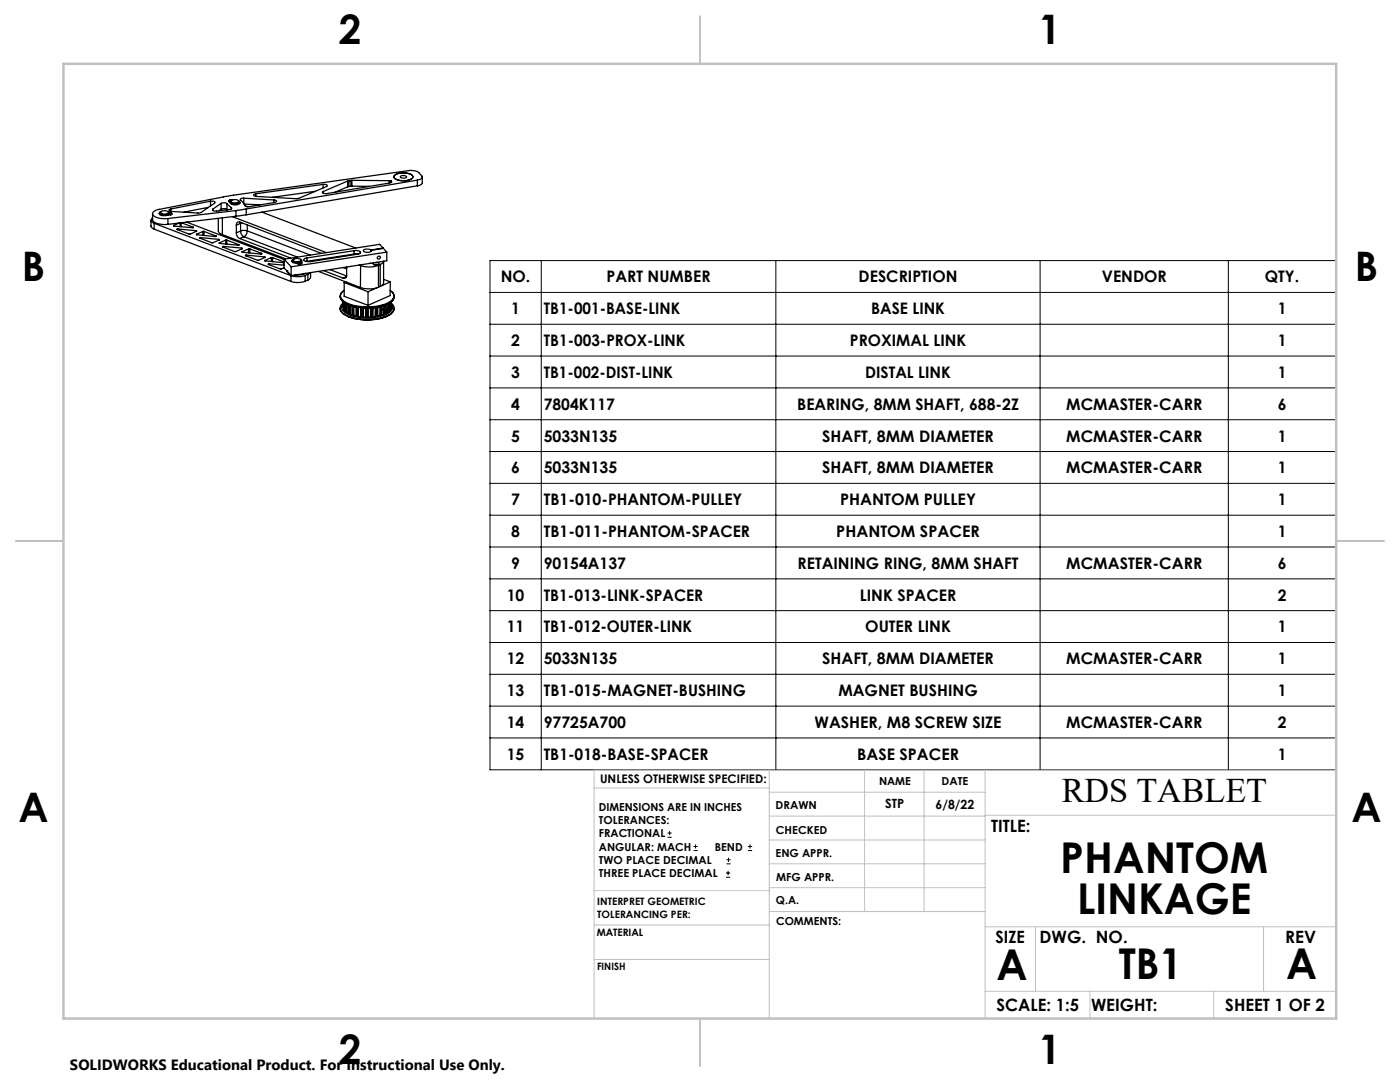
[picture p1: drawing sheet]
<svg xmlns="http://www.w3.org/2000/svg" width="279mm" height="216mm" viewBox="0 0 279 216" stroke-linecap="round" stroke-linejoin="round" font-family="sans-serif">
<g fill="none" stroke="#000" stroke-width=".2">
<path d="M97.8 52h168.8v101.6h-168.8zM97.8 58.3h168.8M108 52v101.6M154.8 52v101.6M207.6 52v101.6M245.1 52v101.6M97.8 64.7h168.8M97.8 71h168.8M97.8 77.4h168.8M97.8 83.7h168.8M97.8 90.1h168.8M97.8 96.4h168.8"/>
<path d="M97.8 102.8h168.8M97.8 109.1h168.8M97.8 115.5h168.8M97.8 121.8h168.8M97.8 128.2h168.8M97.8 134.5h168.8M97.8 140.9h168.8M97.8 147.2h168.8M133.2 167.1h.9M133.2 166.2h.9M133.6 165.8v.9M138.4 169.7h.8"/>
<path d="M138.4 168.9h.8M138.8 168.5v.8M144.9 175h.8M144.9 174.2h.8M145 172.4h.8M145 171.6h.8M145.3 173.8v.8M145.4 171.1v.9M149.3 169.7h.8M149.3 168.9h.8M149.7 168.5v.8"/>
</g>
<g fill="none" stroke="#c0c0c0" stroke-width=".2">
<path d="M118.6 157.2h34.9M153.5 153.7v49.5M153.5 158.1h43.1M172.5 153.7v28.2M184.4 153.7v28.2M196.6 153.7v49.5M266.7 153.7h-148.1v49.5M118.6 177.7h35M153.5 167.6h43.1M153.5 162.8h43.1M153.5 172.4h43.1M153.5 177.1h43.1"/>
<path d="M196.6 162.7h70.1M118.6 191.5h34.9M118.6 184.6h35M153.6 181.9h43M196.6 197.8h70.1M196.6 184.9h70.1M206.7 184.9v12.9M217.5 197.8v5.4M242.2 197.8v5.4M252.2 184.9v12.9"/>
</g>
<path d="M139.7 3.2v9.5M3.1 107.9h9.6M266.7 107.9h9.5M139.7 203.2v9.6" fill="none" stroke="#c0c0c0" stroke-width=".25"/>
<path d="M12.7 12.7h254v190.5h-254z" fill="none" stroke="#c0c0c0" stroke-width=".5"/>
<g fill="none" stroke="#000" stroke-width=".25">
<path d="M45.9 39.9l.1 .1M45.9 39.9v.1M46 40h.2M46 40v.1M46.4 39.9h-.5M48.6 39.5l-.7 .3 .7 .8a.84 .84 0 0 0 1.2 .6l5-.8 .4-.2-.1-.2-.5-.1M48.6 39.5l6 .4M48.6 39.5v1.1M51 38.7v.5M54.6 39.9v.5M62.9 38.2l-8.6 1.2M64.5 36.8h.6l.2 .3-5.9 2.6-8.2-.5-.5-.1v-.3l.3-.1"/>
<path d="M64.5 36.8l-13.5 1.9M64.5 36.8v.7M64.5 38.2v.4M69.4 37.3l-2.5 1M69.4 36.1l-4.9 2.1M69.4 36.1v1.2M69.6 36.1h-.2M69.6 37.2l-.2 .1M69.6 36.1v1.1M70 36l-.4 .1M70 36v1.2M70 37.2h-.4"/>
<path d="M70.2 36h-.2M70.2 37.1l-.2 .1M70.2 36v1.1M70.2 36l7.5 .1M70.2 37.1l3.5 .1M77.7 36.1h.4M77.7 36.1v.4M78.1 36.1l.1 .2-.4 .2-12.8 2.2-.7-.2 .2-.3M78.1 36.1v.3M78.8 35a3.4 3.4 0 0 1 3.5 0l.1 .3a1.84 1.84 0 0 1-1.9 .8 1.73 1.73 0 0 1-1.9-.8zM78.8 35a3.5 3.5 0 0 1 3.5 0l.1 .3a2.43 2.43 0 0 1-2.7 .7l-1-.4a.36 .36 0 0 1 .1-.6zM80 35.1a.81 .81 0 0 1 1.1 .2 .86 .86 0 0 1-1.2-.1z"/>
<path d="M83.3 35.9l.8-.3 .2-.3-.1-.2a1.87 1.87 0 0 0-1.2-1l-1.4-.1-35.7 5.1-14.8 2.8a.71 .71 0 0 0-.7 .8 .71 .71 0 0 0 .8 .7l.7 .2h1.6M83.3 35.9l-34.2 5.8M83.3 35.9v1.2M83.3 37.1l-34.2 5.8M84.3 35.3l-.1 1.3-.2 .3-.7 .2M30.1 44l.1 1.3 .6 .4M30.4 43.5l-.2 .3a.58 .58 0 0 0 .6 .8M30.4 42.7v1.1a1.79 1.79 0 0 0 1.8 1h1.3M30.8 44.6l27.3 10.4M30.8 44.6v1.1M30.8 45.7l27.3 10.5M31.8 42.5v.2a1.3 1.3 0 0 0 1.7 .2"/>
<path d="M32 42.3a1.07 1.07 0 0 1 1.6 .2 1.11 1.11 0 0 1-1.6-.2zM32 42.4a1 1 0 0 0 1.6 .2l.1-.2M32.2 42.2l-.4 .3a1.26 1.26 0 0 0 1.7 .3M33.5 42.8h.1M33.5 42.9h.1M33.5 42.8v.1M33.5 43.6v1.2M33.6 42.8v.1M33.6 42.3l.5 .1 .1 .2M33.6 42.5h.2M33.8 42.5h.2M33.8 42.5l.2 .1"/>
<path d="M33.8 42.5v.1M34 42.5l.2 .1M34 42.5v.1M34 42.7l-.4 .1M34 42.7v.2M34 42.9h-.4M34.1 41.7v.5M34.1 42.7h-.1M34.1 42.8l-.1 .1M34.1 42.7v.1M34.2 42.6l-.1 .1M34.2 42.7l-.1 .1"/>
<path d="M34.2 42.7h.1M34.2 42.5v.2M34.7 45v.1l3.7 .3 .2-.1M34.7 45v.1M35.5 45.7l-.2 .1 2.4 .9 1.6-.6-.2-.1M35.5 45.7l3.6 .3M35.5 45.7v.2M35.8 44.5l-1.1 .5M35.9 44.5v.7M36.2 45.2v-.8l2.4 .9M37.2 44.3l19.5 7.5M38.6 45.3v.1"/>
<path d="M39.1 46v.2M39.2 46.7l.1 .1 3.7 .4 .1-.1M39.2 46.7v.1M40 47.4l-.2 .1 2.5 1 1.5-.7h-.1M40 47.4l3.7 .4M40 47.4v.2M40.5 46.2h.2M40.5 46.2l-1.3 .5M40.5 46.2v.8M40.7 46.2l2.4 .9M40.7 46.2v.8M41.6 41.4l-4.9 .9"/>
<path d="M42 40.1h.6l.3 .3-3.1 2.1-5.5-.3-.5-.1-.1-.2 .4-.2M42 40.1l-7.9 1.6M42 40.1v1M42.5 41.7v.3M43.1 47.1v.1M43.6 43.6v2.5l.3 .4 .5 .3M43.7 47.8v.1M43.7 42v.1M43.8 48.5v.1l3.7 .3 .2-.1M43.8 48.5v.1M44.1 40.6l.8-.1 .4 .1M44.1 41.7h.1a.94 .94 0 0 1 1.1 .2"/>
<path d="M44.1 40.6l-1.6 1.1M44.1 40.6v1.1M44.1 41.7l-.4 .4M44.4 46.8l12.6 4.8M44.4 43.5v3.3M44.6 49.2h-.2l2.4 1 1.5-.6-.1-.1M44.6 49.2l3.6 .3M44.6 49.2v.1M45 47.9h.3M45 47.9l-1.2 .6M45 47.9v.8M45.3 41.8v.1z"/>
<path d="M45.3 47.9l2.4 .9M45.3 47.9v.8M45.3 40.6l.9 .8M45.3 40.6v1.3M45.7 40h.1M45.6 40l.1 .2M45.7 40.1l.2 .2M45.7 40.1v.1M45.7 40.2l.2 .2M45.9 40.3l.1 .2a1.36 1.36 0 0 0 1.9 0v-.1M45.9 40.3h.1M45.9 40.4h.1"/>
<path d="M46 40h-.3M46 40l.1 .1M46.1 40.1a1.15 1.15 0 0 1 1.6 .1 1.03 1.03 0 0 1-1.6-.1zM46.1 40.1a.83 .83 0 0 0 1.2 .5l.3-.1 .1-.4M46.2 41.4a.28 .28 0 0 1-.1 .4 .28 .28 0 0 1-.3 0l-3 .3-.4-.2 .1-.2M46.2 41.4v.3M46.4 43.3l18.8 7.1M47.1 42l-13.6 1.6M47.1 42v1.1M47.1 43.1l-13.6 1.7M47.2 44.9a.54 .54 0 0 1 .7-.6l16.2 6.3M47.2 46.5a1.13 1.13 0 0 0 .6 1.1"/>
<path d="M47.2 44.9v1.6M47.6 40.1l.3 .2a1.22 1.22 0 0 1-1.9 0M47.7 48.8v.1M47.8 47.6l10.2 3.9M48 46.1a1.23 1.23 0 0 0 .7 1.1M48 46.1l-.8 .4M48 44.4v1.7M48.2 49.5v.2M48.3 44.5l-1.1 .4M48.3 50.2l3.8 .5 .1-.1M48.3 50.2v.1M48.7 47.2l-.9 .4"/>
<path d="M48.7 47.2l10.6 4.1M48.7 40.7l3.2 .2M48.9 41l.6 .3M49.1 50.9l-.1 .1 2.4 .9 1.5-.5-.1-.1M49.1 41.7l-2 .3M49.1 42.9l-2 .2M49.1 50.9l3.7 .4M49.1 41.7v1.2M49.1 50.9v.2M49.4 46.1a1.42 1.42 0 0 1-.7 1.1M49.4 46.1l-.9-.1-.5 .1M49.4 46.1l12.5 4.8"/>
<path d="M49.4 44.9v1.2M49.6 49.7h.2M49.6 49.7l-1.3 .5M49.6 49.7v.7M49.8 49.7l2.4 .9M49.8 49.7v.7M52.2 50.6v.1M52.3 42.3l18.7 7.2M52.8 51.3v.1M52.9 52v.1l3.8 .3M52.9 52h.1M53.7 52.6l-.2 .1 2.5 1 .7-.3"/>
<path d="M53.7 52.6l3 .3M53.7 52.6v.2M54.2 51.4h.2M54.2 51.4l-1.3 .6M54.2 51.4v.8M54.4 51.4l2.3 .9M54.4 51.4v.8M56.7 51.7l1.4 1.5M56.7 51.7v1.7M56.7 53.4l1.4 1.6M57.3 54.1h.1M57.3 54.1l.4 .5"/>
<path d="M58.1 55v1.2M58.1 53.2v1.8M58.3 52l.2 .4 .7 .1M58.5 51.9a.84 .84 0 0 0 1.3 .3l.3-.1v-.2M58.5 51.8a1.1 1.1 0 0 1 1.6 .2 1.24 1.24 0 0 1-1.6-.1zM58.7 51.6l-.3 .2-.1 .3 .9 .3M59.2 52.4h.1M59.2 52.5v.1M59.2 52.4v.1M59.2 52.4l.3 .2M59.2 52.4v.2M59.2 52.6l.3 .1"/>
<path d="M59.5 52.6h.2M59.5 52.7h.2M59.5 52.6v.1M59.7 52.3v.1M59.7 52.6v.1M59.7 52.4l.2 .1M59.7 52.4v.1M59.9 52.5h.1M59.9 52.5l-.2 .1M59.9 52.7h-.2M59.9 52.5v.2M59.9 52.6v.1"/>
<path d="M60 51.8l.2 .2-.1 .2M60.1 52.2h.1M60.1 52.2l.1 .2M60.1 52.5h-.2M60.1 52.6l-.2 .1M60.1 52.5v.1M60.1 52.5h.1M60.2 52l-.1 .3M60.2 52.4l-.1 .2M60.9 56.1a4.4 4.4 0 0 1-2.8 .1M60.9 55a4.6 4.6 0 0 1-2.8 0M60.9 54.5l-.8 .3-1.3 .1"/>
<path d="M60.9 55v1.1M61.2 52.1l-.1 .1M61.2 51.5v.6M61.5 54.7l-.6 .3M61.5 54.7v1.2M61.5 55.9l-.6 .2M61.9 54.4l-.4 .3M62 54.4l-.1 1.1-.4 .4M63.5 54.2l8.4 3.2M64.5 54l4 1.5M65.8 53.8l3.4 1.3M67.9 59.1a1.84 1.84 0 0 0 1.5 1.6 10.4 10.4 0 0 0 8.8-.6l.4-.4 .1-.6"/>
<path d="M68.2 59.9a6.9 6.9 0 0 0 4.9 1.6 7 7 0 0 0 5.3-1.6M68.4 53.4l.8 .3M68.5 58.1a1.2 1.2 0 0 0-.6 1.1 1.2 1.2 0 0 0 .8 1.1 10.5 10.5 0 0 0 9.2 0 1.21 1.21 0 0 0 .8-1 1.21 1.21 0 0 0-.6-1.2M68.7 57.9a1.24 1.24 0 0 0-.7 1.3 1.24 1.24 0 0 0 .9 1.1 10.5 10.5 0 0 0 8.9 0 1.23 1.23 0 0 0 .8-1.2 1.23 1.23 0 0 0-.7-1.1M68.7 56.4v2.7l4.7 1.8M68.7 56.4l4.7 1.8M69 56.2l-.3 .2M69.1 55.2l-.6 .3M69.2 53.3v1.6a.53 .53 0 0 1-.7 .6M70.7 50h.5l.7 .2M70.7 50.7h.8M70.7 50v.7"/>
<path d="M70.7 50l-9.5 1.5M70.7 50.7l-9.5 1.4M71.7 52.9l.3 .1M71.9 50.2a.41 .41 0 0 1-.1 .5 .41 .41 0 0 1-.5 0l-9.8 1.5a.7 .7 0 0 1-.9-.4l.6-.3M71.9 50.2v.3M72 53l-.1 4.4M73.4 58.2v2.7M74 49.9a1.28 1.28 0 0 0-1.5 .1 1.2 1.2 0 0 0 1.6 .1v-.1M74 49.9v.3M74 52.5l-.3 .1M74.1 50l2.4-.4 .7 .7M74.1 50v.1"/>
<path d="M74.7 52.8l.2-.1 .5 .1M75.1 52.4l.6 .1a.75 .75 0 0 1-1.3 .1l.2-.2M75.1 57.5l-1.7 .7M75.5 53a5.3 5.3 0 0 1-3.5 0M75.5 57.3a5.4 5.4 0 0 1-3.6 .1M75.5 53v4.3M75.9 52.8l.5-.3 .2-.4v4.4l-.2 .4-.5 .2M75.9 52.8l-.4 .2M75.9 52.8v4.3M75.9 57.1l-.4 .2M76.4 49.5l-.6-.7-19.1 2.9M76.4 49.5l-2.4 .4"/>
<path d="M76.4 49.5v.1M76.6 55.7l1.3 .5M77.2 50.3l-19.1 2.9M77.2 50.3v1.7l-19.1 3M77.9 56.2v2.8l-4.5 1.9M77.9 56.2l-1.7 .8M67.9 61.5a2.39 2.39 0 0 0 2.2 1.9 10.5 10.5 0 0 0 7.9-.7l.5-.5 .2-.7M68.5 60.4l-.3 .3M68.5 61.3v.1M68.5 60.6a1.1 1.1 0 0 0 .4 1.8 9.7 9.7 0 0 0 8.9-.1 1.06 1.06 0 0 0 .2-1.7M68.5 60.3v1.1M68.5 61.4h.1"/>
<path d="M68.6 60.3l.1 1.5M68.7 61.8h.1M68.7 60.4v1.4M68.8 60.5v1.6l.2 .1M69 62.2h.3M69 60.6v1.6M69.3 60.7v1.7l.2 .1M69.5 60.8v1.7M69.8 62.5h-.3M69.8 62.5h.1M69.8 60.9v1.6M69.9 61v1.7l.3 .1"/>
<path d="M70.2 61.1v1.7M70.5 62.8h-.3M70.5 62.8h.1M70.5 61.1v1.7M70.6 61.2v1.8l.4 .1M71 61.3v1.8M71.3 63l-.3 .1M71.3 63h.2M71.3 61.3v1.7M71.5 61.3v1.8l.5 .1M72 61.4v1.8M72.1 63.1l-.1 .1"/>
<path d="M72.1 63.1h.3M72.1 61.4v1.7M72.4 63.1l.1 .2M72.4 61.5v1.6M72.5 63.3h.5M72.5 61.5v1.8M73 61.5v1.8M73.1 63.2h.2M73.1 63.2l-.1 .1M73.1 61.5v1.7M73.3 63.2l.2 .1M73.3 61.5v1.7"/>
<path d="M73.5 63.3h.4M73.5 61.5v1.8M73.9 61.5v1.8M74 63.2l-.1 .1M74 61.5v1.7M74.3 63.1l-.3 .1M74.3 63.1l.1 .2M74.3 61.5v1.6M74.5 61.4l-.1 1.9M74.9 63.2l-.5 .1M74.9 63.1v.1M74.9 63.1v-1.7v1.8"/>
<path d="M75.2 63l-.3 .1M75.2 63l.2 .1M75.2 61.3v1.7M75.4 61.3v1.8M75.8 61.2v1.8l-.4 .1M76 62.8l-.2 .1M76 62.8l.2 .1M76 61.2v1.6M76.2 61.1v1.8M76.6 61.5l-.1 .2 .1 1.1-.4 .1M76.6 61.3l-.1 .5M76.6 61.5h.1"/>
<path d="M76.6 61v.5M76.6 61.5l-.1 .2M76.7 61.2v.3M76.7 61.2l.2 .1M76.7 61.9l-.1 .1M76.7 61v.2M76.7 61.9v.6M76.7 62.5l-.1 .1M76.7 62.5l.2 .1M76.9 61.3v.6M76.9 61.9h-.2M76.9 60.9v.4"/>
<path d="M76.9 61.9v.7M77.2 60.7v1.7l-.3 .2M77.2 62.3h.3M77.5 60.6v1.7M77.7 60.5v1.6l-.2 .2M77.7 61.9h.2M77.9 60.4v1.5M78 60.3l-.1 1.6M78 61.5h.1M78 60.5a1.2 1.2 0 0 1 .7 1.1 1.2 1.2 0 0 1-.8 1.1 10.5 10.5 0 0 1-9.2-.1 1.16 1.16 0 0 1-.5-1.9M78 62.6a9.2 9.2 0 0 1-6.8 1.1l-1.7-.5M78 61.3v.2"/>
<path d="M78 60.3v1.2"/>
<circle cx="75.6" cy="51.4" r=".31"/>
</g>
<g font-size="8.5">
<text x="211.6" y="174.2">PHANTOM</text>
<text x="215" y="182.3">LINKAGE</text>
<text x="198.9" y="195.5">A</text>
<text x="223.3" y="195.4">TB1</text>
<text x="256.7" y="195.4">A</text>
</g>
<g font-size="8.1">
<text x="67.6" y="8.9">2</text>
<text x="207.3" y="8.9">1</text>
<text x="4.4" y="56.1">B</text>
<text x="270.4" y="56.1">B</text>
<text x="3.7" y="164.1">A</text>
<text x="269.7" y="164.1">A</text>
<text x="67.6" y="212.4">2</text>
<text x="207.3" y="212.4">1</text>
</g>
<text font-size="6.9" x="211.9" y="160.1">RDS TABLET</text>
<g font-size="3.4">
<text x="197.8" y="166">TITLE:</text>
<text x="198.7" y="188.1">SIZE</text>
<text x="207.5" y="188.1">DWG. NO.</text>
<text x="256.5" y="188.2">REV</text>
<text x="198.8" y="201.7">SCALE: 1:5</text>
<text x="217.7" y="201.8">WEIGHT:</text>
<text x="244.5" y="201.7">SHEET 1 OF 2</text>
</g>
<g font-size="3.2">
<text x="100" y="56.3">NO.</text>
<text x="121.1" y="56.3">PART NUMBER</text>
<text x="171.4" y="56.3">DESCRIPTION</text>
<text x="219.9" y="56.3">VENDOR</text>
<text x="252.4" y="56.3">QTY.</text>
<text x="102" y="62.7">1</text>
<text x="108.5" y="62.7">TB1-001-BASE-LINK</text>
<text x="173.9" y="62.7">BASE LINK</text>
<text x="255" y="62.7">1</text>
<text x="102" y="69">2</text>
<text x="108.5" y="69">TB1-003-PROX-LINK</text>
<text x="169.6" y="69">PROXIMAL LINK</text>
<text x="255" y="69">1</text>
<text x="102" y="75.4">3</text>
<text x="108.5" y="75.4">TB1-002-DIST-LINK</text>
<text x="172.7" y="75.4">DISTAL LINK</text>
<text x="255" y="75.4">1</text>
<text x="102" y="81.7">4</text>
<text x="108.5" y="81.7">7804K117</text>
<text x="159.1" y="81.7">BEARING, 8MM SHAFT, 688-2Z</text>
<text x="212.8" y="81.7">MCMASTER-CARR</text>
<text x="255" y="81.7">6</text>
<text x="102" y="88.1">5</text>
<text x="108.5" y="88.1">5033N135</text>
<text x="164.1" y="88.1">SHAFT, 8MM DIAMETER</text>
<text x="212.8" y="88.1">MCMASTER-CARR</text>
<text x="255" y="88.1">1</text>
<text x="102" y="94.4">6</text>
<text x="108.5" y="94.4">5033N135</text>
<text x="164.1" y="94.4">SHAFT, 8MM DIAMETER</text>
<text x="212.8" y="94.4">MCMASTER-CARR</text>
<text x="255" y="94.4">1</text>
<text x="102" y="100.8">7</text>
<text x="108.5" y="100.8">TB1-010-PHANTOM-PULLEY</text>
<text x="167.7" y="100.8">PHANTOM PULLEY</text>
<text x="255" y="100.8">1</text>
<text x="102" y="107.1">8</text>
<text x="108.5" y="107.1">TB1-011-PHANTOM-SPACER</text>
<text x="166.9" y="107.1">PHANTOM SPACER</text>
<text x="255" y="107.1">1</text>
<text x="102" y="113.5">9</text>
<text x="108.5" y="113.5">90154A137</text>
<text x="159.2" y="113.5">RETAINING RING, 8MM SHAFT</text>
<text x="212.8" y="113.5">MCMASTER-CARR</text>
<text x="255" y="113.5">6</text>
<text x="101.2" y="119.8">10</text>
<text x="108.5" y="119.8">TB1-013-LINK-SPACER</text>
<text x="171.6" y="119.8">LINK SPACER</text>
<text x="255" y="119.8">2</text>
<text x="101.2" y="126.2">11</text>
<text x="108.5" y="126.2">TB1-012-OUTER-LINK</text>
<text x="172.7" y="126.2">OUTER LINK</text>
<text x="255" y="126.2">1</text>
<text x="101.2" y="132.5">12</text>
<text x="108.5" y="132.5">5033N135</text>
<text x="164.1" y="132.5">SHAFT, 8MM DIAMETER</text>
<text x="212.8" y="132.5">MCMASTER-CARR</text>
<text x="255" y="132.5">1</text>
<text x="101.2" y="138.9">13</text>
<text x="108.5" y="138.9">TB1-015-MAGNET-BUSHING</text>
<text x="167.3" y="138.9">MAGNET BUSHING</text>
<text x="255" y="138.9">1</text>
<text x="101.1" y="145.2">14</text>
<text x="108.5" y="145.2">97725A700</text>
<text x="162.6" y="145.2">WASHER, M8 SCREW SIZE</text>
<text x="212.8" y="145.2">MCMASTER-CARR</text>
<text x="255" y="145.2">2</text>
<text x="101.1" y="151.6">15</text>
<text x="108.5" y="151.6">TB1-018-BASE-SPACER</text>
<text x="171.1" y="151.6">BASE SPACER</text>
<text x="255" y="151.6">1</text>
</g>
<text font-size="3" x="14" y="213.5">SOLIDWORKS Educational Product. For Instructional Use Only.</text>
<g font-size="2.5">
<text x="176.7" y="161.3">STP</text>
<text x="186.7" y="161.4">6/8/22</text>
</g>
<text font-size="2.4" x="119.8" y="156.2">UNLESS OTHERWISE SPECIFIED:</text>
<g font-size="2.2">
<text x="119.5" y="161.8">DIMENSIONS ARE IN INCHES</text>
<text x="154.8" y="161.4">DRAWN</text>
<text x="175.4" y="156.6">NAME</text>
<text x="187.9" y="156.7">DATE</text>
<text x="119.5" y="164.4">TOLERANCES:</text>
<text x="119.5" y="167.1">FRACTIONAL</text>
<text x="154.9" y="166.3">CHECKED</text>
<text x="119.5" y="169.7">ANGULAR: MACH</text>
<text x="119.5" y="172.4">TWO PLACE DECIMAL</text>
<text x="142.6" y="169.7">BEND</text>
<text x="154.8" y="171">ENG APPR.</text>
<text x="119.5" y="175">THREE PLACE DECIMAL</text>
<text x="154.9" y="175.7">MFG APPR.</text>
<text x="154.9" y="180.4">Q.A.</text>
<text x="154.9" y="184.6">COMMENTS:</text>
</g>
<g font-size="2">
<text x="119.2" y="180.6">INTERPRET GEOMETRIC</text>
<text x="119.2" y="183.1">TOLERANCING PER:</text>
<text x="119.1" y="186.7">MATERIAL</text>
<text x="119.1" y="193.5">FINISH</text>
</g>
</svg>
